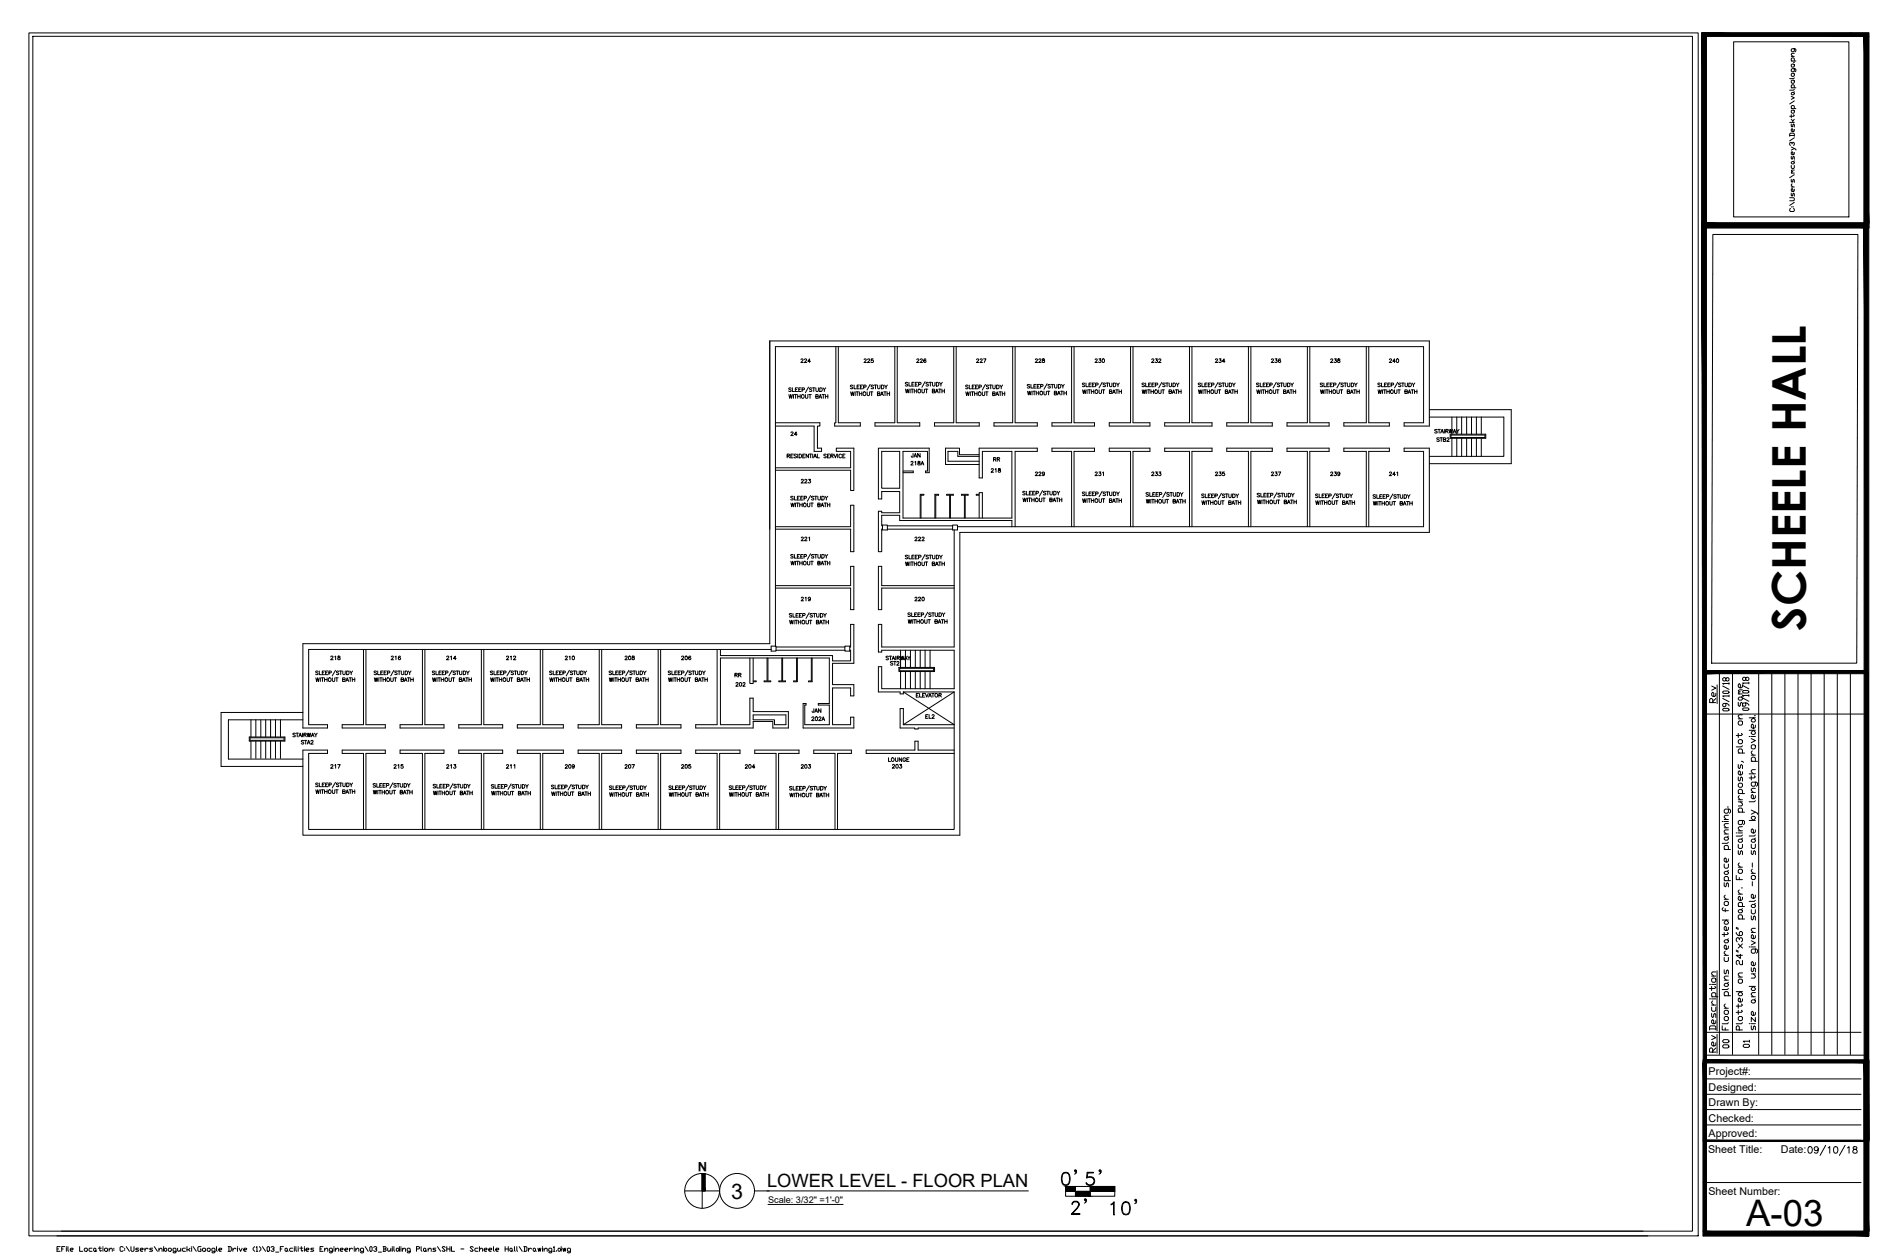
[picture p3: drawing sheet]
<svg xmlns="http://www.w3.org/2000/svg" width="914mm" height="610mm" viewBox="0 0 914 610" stroke-linecap="round" stroke-linejoin="round" font-family="sans-serif">
<!-- layer: BLDG lines -->
<g fill="none" stroke="#000" stroke-width=".48">
<path d="M841 20h55v85h-55zM868 39h2v1h-1zM868 30h3M868 27h2M869 36h1v1h-2zM869 31h1v2l-2-1zM869 30v-2h1v2M870 30h.1M870 38h-2M870 33v2l-2-1 1-1h1v2M870 26h-2l1 1M870 24v1h-2l1-1h1v1"/>
<path d="M868 59h2M868 58l1 1M868 54l2-1v2h-1zM868 47h2l-2 1M868 45h2v1h-1zM868 56v1M868 53h3M868 43h3M869 53v-2l1 1v1M869 43v-2h1v2M870 56h-2M870 43l-2 1"/>
<path d="M870 58l-1 1M870 49l-2 1M870 44v1M868 66v-1h2v1M868 66h2M868 79l2-1v1l-1 1zM868 76l1 1v-1h1v1M868 71l3 2M868 60v1h1l1-1v2M869 70l-1-1v2M869 69h1v2M870 74v1h-1l-1-1h1v1"/>
<path d="M870 63v1h-1l-1-1h1v1M870 78h.1M870 72l-2 1M870 67l-2 1M868 96h2v1h-2M868 94l1 1 1-1v1M868 87l1 1v-1h1v1M868 80l1 2 1-1v-1M868 91h2M868 84h2M869 89l-1 1 1 1M869 83l-1 1h1"/>
<path d="M870 92v1h-2v-1h1v1M870 82h-1v1M870 98l-2 2M870 85l-2 1M868 101v2l2-1v-1M868 100h1M869 100h1M405 168v37v2h12v-2h-11v-37M434 168v37h-10v2h22v-2h-11v-37M462 168v37h-9v2h22v-2h-11v-37M491 168v37h-9v2h21v-2h-11v-37M520 168v37h-10v2h21v-2h-10v-37"/>
<path d="M548 168v37h-10v2h20v-2h-9v-37M577 168v37h-12v2h23v-2h-10v-37M605 168v37h-10v2h22v-2h-11v-37M634 168v37h-10v2h20v-2h-9v-37M662 168v37h-10v2h22v-2h-10v-37M693 199h40v26h-40M376 205h22v2h-2v10h2v2h-3v-12h-19M427 219h9v18h-9zM693 202h36v19h-36M703 211h17v2h-17M703 211h17v1h-17M704 202v9"/>
<path d="M704 213v8M706 202v9M706 213v8M709 202v9M709 213v8M711 202v9M711 213v8M713 202v9M713 213v8M716 202v9M716 213v8M718 202v9"/>
<path d="M718 213v8M376 227h36v-8h-7v-2h9v21h-2v-10h-36M438 228h5v1h-5M449 228v1h2v-12h-25v25h1v-4h9v11h-9v-1h-1v20h1l1-11M450 228v-9h-12v32h53v-32h-15v13h-1v-15h28v2h-11v36M475 221h-10v-4h-7v8h17M475 221h-11v-2h-4v5h15M376 255h36v-10h2v23h-2v-11h-36M428 255l-1-5h9v2h55v3M428 255h2v2h-2zM430 255h32M430 257h32"/>
<path d="M446 251v-11h2h-1v11M453 251v-11h2h-1v11M460 251v-11h-1h3h-1v11M462 255h2v2h-2zM463 257v57h-36v-11h-1v13h1v-1h36v19h-36v-11h-1v13h10v1h2v-1M464 255h226v-36h-9v-2h12v41h-228v147h-318v-41h12v1h-9v37h313v-66M468 251v-11h-2h3h-1v11M475 251v-11h-2h2v-1h1v12M520 255v-36h-10v-2h21v2h-10v36M548 255v-36h-10v-2h20v2h-9v36M577 255v-36h-12v-2h23v2h-10v36M605 255v-36h-10v-2h22v2h-11v36"/>
<path d="M634 255v-36h-10v-2h20v2h-9v36M662 255v-36h-10v-2h22v2h-10v36M376 284h36v-9h2v21h-2v-11h-36M463 284h-36v-9h-1v21h1v-11h36M176 315v36h-10v2h21v-2h-10v-36M205 315v36h-11v2h21v-2h-9v-36M233 315v36h-11v2h22v-2h-9v-36M262 315v36h-11v2h22v-2h-10v-36M291 315v36h-11v2h21v-2h-9v-36M319 315v36h-10v2h21v-2h-10v-36M349 315v3h55v3h8v-6M364 319v12h1h2l-2-1v-11"/>
<path d="M372 319v11l-1 1h3l-2-1v-11M374 313h2v3h-2zM376 313v-145h314v37h-9v2h12v-42h-320v147h-226v41h12v-2h-9v-36h224M376 315h34M376 314h34M379 319v11l-1 1h3l-2-1v-11M386 319v11l-1 1h2v-12M393 319v11l-1 1h2v-12M410 313h2v3h-2zM412 314v-11h2v19h-10v10h10v5h-2v-3h-8v17h8v-3h2v5h-25v-12h2v1h-1v9h12v-9h-5v-1h5v-22h-53v32h15v-12h1v6h17v8h-7v-3h-10v3h-28v-2h11v-36M437 315v9M439 315v9"/>
<path d="M441 315v9M444 315v9M446 315v9M449 315v9M451 315v9M436 324h17v2h-17zM436 324h17v1h-17zM437 326v8M438 336l25 15h-25M438 336h25M439 326v8M441 326v8"/>
<path d="M444 326v8M446 326v8M449 326v8M451 326v8M463 336l-25 15M121 357h17v2h-17zM121 358h17v1h-17zM122 349v8M122 359v9M124 349v8M124 359v9M126 349v8"/>
<path d="M126 359v9M129 349v8M129 359v9M131 349v8M131 359v9M134 349v8M134 359v9M136 349v8M136 359v9M147 346h-40v26h40M147 349h-36v19h36M365 347h16v4h-6v-2h-10z"/>
<path d="M438 351v-7h-2v9h8v1h1v-1h18M463 364h-18v-5h-1v5h-24v1h43M176 402v-37h-10v-1h21v1h-10v37M205 402v-37h-11v-1h21v1h-9v37M233 402v-37h-11v-1h22v1h-9v37M262 402v-37h-11v-1h22v1h-10v37M291 402v-37h-11v-1h21v1h-9v37M319 402v-37h-10v-1h21v1h-10v37M348 402v-37h-11v-1h22v1h-10v37M376 402v-37h-10v-1h21v1h-10v37M405 402v-37h-10v-1h18v1h-7v37M517 575h23v5h-23z"/>
<path d="M517 578h23"/>
</g>
<!-- layer: TEXT -->
<g fill="none" stroke="#000" stroke-width=".48">
<path d="M382 191l1 2v-2l1 2v-2M384 188h-2l2 1-1 1h-1M384 188v2h1M385 191v2M385 191h1M386 189h.1M386 191v2M387 188h-1v2h1M387 191v2M387 192h1M387 189h1M388 191v2"/>
<path d="M388 188h-1v2h1M389 189h1v-1h-1v2M390 191l1 2h1v-2M392 188l-2 2M392 191h1M393 191v2M394 188h-2l2 1-1 1h-1M394 188h1M395 188v2M396 192h1v-1h-1v2h1l-1-1M396 188v2h1v-2M397 193l1-2v2"/>
<path d="M397 193h1M397 188l2 1-1 1h-1zM399 191h1M399 188l1 2M399 191v2M400 192h1M400 191v2M400 188v1M401 191v2M412 190l1 2v-2l1 2v-2M413 187h-1l1 1v1l-1-1M414 187v2h1"/>
<path d="M415 190v2M415 190h1M416 188h.1M416 190v2M417 187h-1v2h1M417 190v2M417 191h1M417 188h1M418 190v2M418 187h-1v2h1M419 188h1v-1h-1v2M420 190l1 2h1v-2"/>
<path d="M422 186l-2 3M422 190h1M423 190v2M424 187h-2l2 1h-2M424 187h1M424 187v2M425 191h1l1-1h-2v2h2l-1-1M425 187l1 2 1-1v-1M427 192l1-2v2M427 191h1M427 187h1v1l-1 1zM428 190h2"/>
<path d="M429 187l1 2M429 190v2M430 191h1M430 190v2M430 187v1M431 190v2M439 189v2l1-2v2l1-2M440 186h-1l1 1h-1M441 185v2h1M441 189v2M442 189h1M442 186h1"/>
<path d="M442 189v2M443 185h-1v2h1M443 189v2M443 190h1M444 186h.1M444 189v2M445 185h-1v2h1M445 186h1l-1-1v2M447 189l1 2v-1v-1M449 185l-2 3M449 189h1M449 189v2"/>
<path d="M450 186h-1l1 1h-1M450 185h2M451 185v2M452 190h1v-1h-1v2l1-1M452 185l1 2v-2M454 191v-2l1 2M454 190h1M454 185l1 1v1h-1zM455 189h1M456 185v2M456 189v2M457 189v2"/>
<path d="M457 190h1M457 185l-1 1M458 189v2M468 190l1 2v-2l1 2v-2M469 187h-1l1 1v1l-1-1M470 187v2h1M470 190v2M471 190h1M471 188h1M472 190v2M472 187h-1v2h1M473 191h1"/>
<path d="M473 190v2M473 188h1M474 190v2M474 187h-1v2h1M475 188h1v-1h-1v2M476 190l1 2v-2M478 186l-2 3M478 190h1M478 190v2M479 187h-1l1 1v1l-1-1M480 187h1M480 187v2"/>
<path d="M481 191h1v-1h-1v2h1v-1M481 187l1 2v-1l1-1M483 192v-2l1 2M483 191h1M483 187h1v1l-1 1zM484 190h2M485 187v2M485 190v2M486 191h1M486 190v2M486 187l-1 1M487 190v2"/>
<path d="M498 190l1 2v-2v2l1-2M499 187h-1l1 1h-1M500 186v2h1M500 190v2M501 190h1M501 187h1M501 190v2M502 186h-1v2h1M502 190v2M502 191h2M503 187h1M504 190v2"/>
<path d="M504 186h-1v2h1M505 187h1l-1-1v2M506 190l1 2v-1v-1M508 186l-2 3M508 190h1M508 190v2M509 187h-1l1 1h-1M510 186h1M510 186v2M511 191h1v-1h-1v2l1-1M511 186l1 2v-2M513 192v-2l1 2"/>
<path d="M513 191h1M513 186l1 1v1h-1zM514 190h1M515 186v2M515 190v2M516 191h1M516 190v2M516 186l-1 1M517 190v2M526 186h-1l1 1v1l-1-1M527 186v2h1M529 186h-1v2"/>
<path d="M531 186h-1v2M531 187h1v-1h-1v2M534 185l-1 3M536 186h-1l1 1v1l-1-1M536 186h2M537 186v2M538 186v2l1-1v-1M540 186h1v1l-1 1zM541 186l1 2M543 186l-1 1M555 186h-1l1 1-1 1v-1M555 186v2h1"/>
<path d="M558 186h-1v2M560 186h-1v2M560 187h1v-1h-1v2M563 185l-1 3M565 186h-1l1 1-1 1v-1M565 186h1M566 186v2M567 186v2l1-1v-1M569 186h1v1l-1 1zM570 186l1 2M572 186l-1 1M582 186h-1l1 1v1l-1-1"/>
<path d="M583 186v2h1M585 186h-1v2M587 186h-1v2M587 187h1l1-1h-2v2M591 185l-2 3M592 186h-1l1 1v1l-1-1M592 186h2M593 186v2M594 186l1 2v-1v-1M596 186h1v1l-1 1zM598 186v2M599 186l-1 1"/>
<path d="M609 189l1 2v-2l1 2v-2M610 186h-1l1 1v1l-1-1M611 186v2h1M612 189v2M612 189h1M612 187h1M613 189v2M614 186h-2v2h2M614 190h1M614 189v2M614 187h1M615 189v2"/>
<path d="M615 186h-1v2h1M616 187h1v-1h-1v2M617 189l1 2v-2M619 185l-2 3M619 189h1M620 189v2M620 186h-1l1 1v1l-1-1M621 186h1M621 186v2M622 190h1v-1h-1v2h1v-1M622 186l1 2v-1l1-1M624 191l1-2v2"/>
<path d="M624 190h1M624 186h1v1l-1 1zM625 189h2M626 186v2M626 189v2M627 190h1M627 189v2M627 186l-1 1M628 189v2M641 186h-1l1 1v1l-1-1M642 186v2h1M644 186h-1v2"/>
<path d="M646 186h-1v2M647 187h1v-1h-1v2M650 185l-2 3M651 186h-1l1 1v1l-1-1M652 186h1M652 186v2M653 186l1 2v-1v-1M655 186h1v1l-1 1zM657 186v2M658 186l-1 1M669 186h-1l1 1v1l-1-1M670 186v2h1"/>
<path d="M672 186h-1v2M674 186h-1v2M674 187h2v-1h-2v2M678 185l-2 3M679 186h-1l1 1v1l-1-1M680 186h1M680 186v2M681 186l1 2v-1v-1M683 186h1v1l-1 1zM685 186v2M686 186l-1 1M382 221h1v-1h-1v2"/>
<path d="M382 221l1 1M383 221h1M385 220h-2v2h2M386 220h-1l1 2h-1M387 220v2M387 220l2 1-1 1h-1zM389 221h1M390 220h-1v2h1M392 220v2l-1-2v2M392 220h2M393 220v2M394 220v2"/>
<path d="M394 222l1-2 1 2M395 221h1M396 220v2h1M401 220h-2l2 2h-1h-1M401 221h1M402 220h-1v2h1M403 221h1v-1h-1v2M403 221l1 1M404 220l1 2 1-2M406 220v2M408 221a.7 .7 0 0 0-1 0 .7 .7 0 0 0 0 1 .7 .7 0 0 0 1 0M409 221h.1"/>
<path d="M410 220h-1v2h1M497 239h-1l1 1h-1M498 238v2h1M500 238h-1v2M502 238h-1v2M502 239h1v-1h-1v2M505 238l-1 3M507 239h-1l1 1h-1M507 238h2M508 238v2M509 238l1 2v-2M511 238l1 1v1h-1z"/>
<path d="M512 238l1 2M514 238l-1 1M526 239h-1l1 1h-1M527 239v1h1M529 239h-1v1M531 239h-1v1M531 240l1-1h-1v1M534 238l-1 3M536 239h-1l1 1h-1M536 239h2M537 239v1M538 239v1h1v-1"/>
<path d="M540 239h1v1h-1zM541 239l1 1M543 239h-1M557 239h-1l1 1-1 1v-1M557 239v2h1M559 240h1M560 239h-1v2h1M560 240h1M562 239h-2v2h2M562 240h1v-1h-1v2M565 239l-1 2M567 239h-1l1 1-1 1v-1"/>
<path d="M567 239h1M568 239v2M569 239v2l1-1v-1M571 239h1v2h-1zM572 239l1 2M574 239l-1 1M584 240h-1l1 1h-1M584 240v1h1M587 240h-1v1M589 240h-2v1M592 239l-1 3M594 240h-1l1 1h-1"/>
<path d="M594 240h1M595 240v1M596 240v1h1v-1M598 240h1l-1 1zM599 240l1 1M601 240h-1M611 239h-1l1 1-1 1M611 239v2h1M614 239h-1v2h1M615 239h-1v2h1M619 239l-1 3M621 239h-1l1 1-1 1"/>
<path d="M621 239h1M622 239v2M623 239v2h1v-2M625 239l1 1-1 1zM626 239l1 2M627 239v1M639 240h-1l1 1h-1M640 240v1h1M642 240h-1v1h1M644 240h-1v1h1M647 239l-1 3M649 240h-1l1 1h-1"/>
<path d="M649 240h2M650 240v1M651 240v1h1v-1M653 240h1v1h-1zM654 240l1 1M656 240h-1M668 240v2h1M670 240h-1v2h1M672 240h-1v2h1M675 240l-1 2M677 240h1M678 240v2"/>
<path d="M679 240v2l1-1v-1M681 240h1v2h-1zM682 240l1 2M684 240l-1 1M385 241h-2l2 1h-1h-1M385 241v1h1M388 241h-1v1M389 241h-1v1M390 242h1v-1h-1v1M393 240l-2 3M395 241h-2l2 1h-1h-1M395 241h1"/>
<path d="M396 241v1M397 241v1h1v-1M398 241h2l-1 1h-1zM400 241l1 1M401 241v1M556 242v2l1-2v2v-2M558 242v2M558 242h2M559 242v2M560 242v2M560 243h1M561 242v2"/>
<path d="M564 242v2h1v-2M565 242h2M566 242v2M569 243h1v-1h-1v2h1v-1M570 244l1-2 1 2M571 243h.1M572 242h1M572 242v2M573 243h2M573 242v2M575 242v2M589 240h1h-1v1"/>
<path d="M610 243v1v-1l1 1v-1M612 243v1M612 243h1M613 240h.1M613 243v1M614 243h1M614 243v1M614 240h1M615 243v1M616 240h1v-1h-1v2M618 243v1h1v-1M619 243h1"/>
<path d="M620 243v1M623 243h1h-1v1h1l-1-1M624 244l1-1 1 1M624 244h1M626 243h1M626 243v1M627 243h2M627 243v1M629 243v1M638 243v2l1-2v2l1-2M640 243v2M641 243h1"/>
<path d="M641 240h1M641 243v2M642 244h1M642 243v2M643 240h.1M643 243v2M644 240h1h-1v1M646 243v2l1-1v-1M647 243h2M648 243v2M651 244h1v-1h-1v2l1-1M652 245l1-2 1 2"/>
<path d="M653 244h1M654 243h1M655 243v2M656 244h1M656 243v2M657 243v2M666 243v2l1-2v2l1-2M667 240h-1l1 1-1 1v-1M668 243v2M668 243h2M669 241h1M669 243v2"/>
<path d="M670 244h1M670 243v2M671 241h.1M671 243v2M672 241h1v-1h-1v2M674 243v2h1v-2M675 243h2M676 243v2M677 240h-1l1 1v1l-1-1M679 244h1v-1h-1v2h1v-1M680 245l1-2 1 2M681 244h.1"/>
<path d="M682 243h1M682 243v2M684 244h1M684 243v2M685 243v2M385 269h-2l2 1-1 1-1-1M385 269v2h1M388 269h-1v2M389 269h-1v2M390 270h1v-1h-1v2M393 269l-2 2M395 269h-2l2 1-1 1-1-1"/>
<path d="M395 269h1M396 269v2M397 269v2l1-1v-1M398 269h1v2h-1zM400 269l1 2M401 269v1M439 273v1l1-1v1l1-1M440 269h-1l1 2h-1M441 269v2h1M441 273v1M442 273h1M442 270h1"/>
<path d="M442 273v1M443 269h-1v2h1M443 273v1M443 273h1M444 270h.1M444 273v1M445 269h-1v2h1M445 270h2l-2-1v2M447 273l1 1v-1M449 269l-2 3M449 273h1M449 273v1"/>
<path d="M450 269h-1l1 2h-1M450 269h2M451 269v2M452 273h1h-1v1h1v-1M452 269l1 2v-2M454 274v-1l1 1M454 274h1M454 269l1 1v1h-1zM455 273h1M455 269l1 2M456 273v1M457 273h1"/>
<path d="M457 273v1M457 269l-1 1M458 273v1M384 298h-1l1 1h-1M384 298v1h1M386 298h1M387 298h-1v1h1M388 298h.1M389 298h-1v1h1M389 298h1h-1v1M392 297l-1 3M394 298h-1l1 1h-1"/>
<path d="M394 298h1M395 298v1M396 298v1h1v-1M398 298h1v1h-1zM399 298l1 1M401 298h-1M441 297h-1l1 1v1h-1M442 297v2h1M443 298h1M445 297h-2v2h2M445 298h1M446 297h-1v2h1"/>
<path d="M447 298h1v-1h-1v2M450 297l-2 3M451 297h-1l1 1v1h-1M452 297h1M452 297v2M453 297l1 2 1-2M455 297l1 1v1h-1zM457 297v2M458 297l-1 1M383 301v2l1-2v2l1-2M385 301v2M385 301h2"/>
<path d="M386 301v2M387 301v2M387 302h1M388 301v2M391 301v2l1-1v-1M392 301h2M393 301v2M396 302h1v-1h-1v2l1-1M397 303l1-2 1 2M398 302h.1M399 301h1M399 301v2"/>
<path d="M400 302h2M400 301v2M402 301v2M440 301l1 1v-1l1 1v-1M443 301v1M443 301h1M444 301v1M445 301v1M445 301h1M446 301v1M448 301l1 1v-1M450 301h1"/>
<path d="M451 301v1M453 301h1h-1v1h1v-1M455 302l1-1v1M455 302h1M456 301h2M457 301v1M458 301h1M458 301v1M459 301v1M153 329l1 1v-1v1l1-1M154 326h-1l1 1h-1M155 325v2h1"/>
<path d="M155 329v1M156 329h1M156 326h1M156 329v1M157 325h-1v2h1M157 329v1M157 330h2M158 326h1M159 329v1M159 325h-1v2h1M159 326h1h1l-2-1v2M161 329l1 1v-1"/>
<path d="M163 325l-2 3M163 329h1M163 329v1M164 326h-1l1 1h-1M165 325h1M165 325v2M166 330l1-1h-1v1h1M166 325l1 2v-2M168 330v-1l1 1M168 330h1M168 325l1 1v1h-1zM169 329h1"/>
<path d="M170 325v2M170 329v1M171 330h1M171 329v1M171 325l-1 1M172 329v1M181 329l1 1v-1l1 1v-1M183 326h-2l2 1h-1h-1M183 325v2h1M184 329v1M184 329h1M185 326h.1"/>
<path d="M185 329v1M186 325h-1v2h1M186 330h1M186 329v1M186 326h1M187 329v1M187 325h-1v2h1M188 326h1l-1-1v2M189 329l1 1h1v-1M191 325l-2 3M191 329h1M192 329v1"/>
<path d="M193 326h-2l2 1h-1h-1M193 325h1M194 325v2M194 330l1-1h1h-2v1h2h-1M195 325v2h1v-2M196 330l1-1v1M196 330h1M196 325l2 1-1 1h-1zM198 329h1M198 325l1 2M198 329v1M199 330h1"/>
<path d="M199 329v1M199 325v1M200 329v1M210 329v1l1-1v1v-1M211 326h-1l1 1h-1M211 325v2h1M212 329v1M212 329h1M213 326h.1M213 329v1M214 325h-1v2h1M214 330h1"/>
<path d="M214 329v1M214 326h1M215 329v1M216 325h-2v2h2M216 326h1l-1-1v2M218 329v1h1v-1M219 325l-1 3M219 329h1M220 329v1M221 326h-1l1 1h-1M221 325h1M222 325v2"/>
<path d="M223 330l1-1h-1v1h1h-1M223 325v2h1v-2M224 330l1-1 1 1M224 330h1M225 325l1 1-1 1zM226 329h1M226 325l1 2M226 329v1M227 330h2M227 329v1M228 325l-1 1M229 329v1"/>
<path d="M238 329v1l1-1v1l1-1M239 326h-1l1 1h-1M240 325v2h1M240 329v1M240 329h2M241 326h1M241 329v1M242 325h-1v2h1M242 330h1M242 329v1M243 326h.1M243 329v1"/>
<path d="M244 325h-1v2h1M244 326h1l-1-1v2M246 329v1h1v-1M247 325l-1 3M247 329h2M248 329v1M249 326h-1l1 1h-1M249 325h1M250 325v2M251 330l1-1h-1v1h1M251 325v2h1v-2M252 330l1-1 1 1"/>
<path d="M253 330h.1M253 325l1 1v1h-1zM254 329h1M254 325l1 2M255 329v1M256 330h1M256 329v1M256 325l-1 1M257 329v1M268 326h-2l2 1h-1h-1M268 325v2h1M271 325h-1v2"/>
<path d="M272 325h-1v2M273 326h1l-1-1v2M276 325l-1 3M278 326h-2l2 1h-1h-1M278 325h1M279 325v2M280 325v2h1v-2M282 325l1 1-1 1zM283 325l1 2M284 325v1M295 329l1 1v-1l1 1v-1M297 326h-2l2 1h-1h-1"/>
<path d="M297 325v2h1M298 329v1M298 329h1M299 326h.1M299 329v1M300 325h-1v2h1M300 330h1M300 329v1M300 326h1M301 329v1M301 325h-1v2h1M302 326h1l-1-1v2"/>
<path d="M303 329l1 1h1v-1M305 325l-2 3M305 329h1M306 329v1M307 326h-2l2 1h-1h-1M307 325h1M307 325v2M308 330l1-1h1h-2v1h2h-1M308 325l1 2h1v-2M310 330l1-1v1M310 330h1M310 325l1 1v1h-1z"/>
<path d="M311 329h2M312 325l1 2M312 329v1M313 330h1M313 329v1M313 325v1M314 329v1M325 326h-1l1 1h-1M326 325v2h1M328 325h-1v2M330 325h-1v2M330 326h1h1l-2-1v2"/>
<path d="M334 325l-2 3M335 326h-1l1 1h-1M336 325h1M336 325v2M337 325l1 2v-2M339 325l1 1v1h-1zM341 325v2M342 325l-1 1M143 356h-1l1 1h-1M144 356h1M144 356v1M145 357l1-1v1"/>
<path d="M147 356v1M147 356h1h-1v1M149 356v1l1-1v1l1-1M151 357l1-1v1M152 356l1 1M154 356h-1M154 380h-1l1 1v1l-1-1M155 380v2h1M157 380h-1v2h1M159 380h-1v2h1M163 379l-2 3M164 380h-1l1 1v1l-1-1"/>
<path d="M165 380h1M165 380v2M166 380l1 2v-1v-1M168 380h1v1l-1 1zM170 380v2M171 380l-1 1M183 380v2h1M185 380h-1v2M187 380h-1v2M191 380l-2 2M192 380h2M193 380v2"/>
<path d="M194 380l1 2v-2M196 380h1v2h-1zM197 380l1 2M199 380l-1 1M153 383l1 2v-2v2l1-2M155 383v2M156 383h1M156 381h1M156 383v2M157 383v2M157 384h2M158 381h1"/>
<path d="M159 383v2M159 381h1l1-1h-2v2M161 383l1 2v-2M163 383h1M163 383v2M166 384h1v-1h-1v2h1v-1M168 385v-2l1 2M168 384h1M169 383h1M170 383v2M171 383v2M171 384h1"/>
<path d="M172 383v2M182 380h-1l1 1v1h-1M187 381h1v-1h-1v2M192 380h-1l1 1v1h-1M211 381h-1l1 1h-1M212 380v2h1M214 380h-1v2M216 380h-1v2M216 381h2l-2-1v2M220 380l-2 3M221 381h-1l1 1h-1M222 380h1"/>
<path d="M222 380v2M223 380l1 2v-2M225 380l1 1v1h-1zM227 380v2M228 380l-1 1M238 384l1 2v-2l1 2v-2M239 381h-1l1 1h-1M240 380v2h1M240 384v2M241 384h1M241 381h1M242 384v2"/>
<path d="M243 380h-2v2h2M243 384v2M243 385h1M243 381h1M244 384v2M244 380h-1v2h1M245 381h1l-1-1v2M246 384l1 2v-1v-1M248 380l-2 3M248 384h1M248 384v2M249 381h-1l1 1h-1"/>
<path d="M250 380h1M250 380v2M251 385h1v-1h-1v2l1-1M251 380l1 2 1-2M253 386l1-2v2M253 385h1M253 380l1 1v1h-1zM254 384h2M255 380v2M255 384v2M256 385h1M256 384v2"/>
<path d="M256 380l-1 1M257 384v2M267 384l1 2v-2l1 2v-2M269 381h-2l2 1-1 1-1-1M269 381v2h1M270 384v2M270 384h1M271 382h.1M271 384v2M272 381h-1v2h1M272 384v2M272 385h1"/>
<path d="M272 382h1M273 384v2M273 381h-1v2h1M274 382h1v-1h-1v2M275 384l1 2h1v-2M277 380l-2 3M277 384h1M278 384v2M279 381h-2l2 1-1 1-1-1M279 381h1M279 381v2M280 385h1l1-1h-2v2h2l-1-1"/>
<path d="M281 381v2l1-1v-1M282 386l1-2v2M282 385h1M282 381h1v1l-1 1zM284 384h1M284 381l1 2M284 384v2M285 385h1M285 384v2M285 381v1M286 384v2M297 381h-2l2 1-1 1h-1"/>
<path d="M297 381v2h1M300 381h-1v2M301 381h-1v2M302 382h1v-1h-1v2M305 381l-1 2M307 381h-2l2 1-1 1h-1M307 381h1M308 381v2M309 381v2h1v-2M311 381h1l-1 2zM312 381l1 2M313 381v1"/>
<path d="M326 381h-2l2 1-1 1h-1M326 381v2h1M329 381h-1v2M330 381h-1v2M331 382h1v-1h-1v2M334 381l-2 2M336 381h-2l2 1-1 1h-1M336 381h1M336 381v2M338 381v2h1v-2M339 381l1 1v1h-1zM341 381l1 2"/>
<path d="M342 381v1M354 384v2v-2l1 2v-2M355 381h-1l1 2h-1M355 381v2h1M356 384v2M356 384h1M357 382h.1M357 384v2M358 381h-1v2h1M358 385h1M358 384v2M358 382h1"/>
<path d="M359 384v2M359 381h-1v2h1M360 382h1v-1h-1v2M362 384v2h1v-2M363 381l-1 2M363 384h1M364 384v2M365 381h-1l1 2h-1M365 381h1M366 381v2M367 385h1l-1-1v2h1l-1-1M367 381v2h1v-2"/>
<path d="M368 386l1-2 1 2M368 386h1M369 381l1 1-1 1zM370 384h1M370 381l1 2M370 384v2M371 385h1M371 384v2M371 381v1M372 384v2M383 385v1l1-1v1l1-1M384 382h-1l1 1h-1"/>
<path d="M385 381v2h1M385 385v1M386 385h1M386 382h1M386 385v1M387 381h-1v2h1M387 386h1M387 385v1M388 382h.1M388 385v1M389 381h-1v2h1M389 382h1l-1-1v2"/>
<path d="M391 385v1h1v-1M392 381l-1 3M393 385h1M393 385v1M394 382h-1l1 1h-1M394 381h2M395 381v2M396 386l1-1h-1v1h1M396 381v2h1v-2M397 386l1-1 1 1M398 386h1M398 381l1 1v1h-1z"/>
<path d="M399 385h1M399 381l1 2M400 385v1M401 386h1M401 385v1M401 381l-1 1M402 385v1"/>
<circle cx="389" cy="192" r=".8"/>
<circle cx="419" cy="191" r=".8"/>
<circle cx="446" cy="190" r=".8"/>
<circle cx="475" cy="191" r=".8"/>
<circle cx="505" cy="191" r=".8"/>
<circle cx="616" cy="190" r=".8"/>
<circle cx="562" cy="243" r=".8"/>
<circle cx="616" cy="243" r=".8"/>
<circle cx="645" cy="244" r=".8"/>
<circle cx="673" cy="244" r=".8"/>
<circle cx="446" cy="273" r=".8"/>
<circle cx="390" cy="302" r=".8"/>
<circle cx="447" cy="301" r=".8"/>
<circle cx="160" cy="330" r=".8"/>
<circle cx="188" cy="330" r=".8"/>
<circle cx="216" cy="330" r=".8"/>
<circle cx="245" cy="330" r=".8"/>
<circle cx="302" cy="330" r=".8"/>
<circle cx="160" cy="384" r=".8"/>
<circle cx="245" cy="385" r=".8"/>
<circle cx="274" cy="385" r=".8"/>
<circle cx="360" cy="385" r=".8"/>
<circle cx="390" cy="385" r=".8"/>
</g>
<!-- layer: A-ANNO-TTLB -->
<path d="M830 114h71l-1 208h-70z" fill="none" stroke="#000" stroke-width=".48"/>
<!-- layer: G-ANNO-TTLB -->
<g fill="none" stroke="#000" stroke-width=".48">
<path d="M14 16h809v583h-809zM16 18h805v579h-805zM825 16h81v94h-81zM827 18h77v90h-77zM834 326v185M840 326v185M853 326v185M859 326v185M865 326v185M872 326v185M878 326v185M884 326v185"/>
<path d="M887 326h-60v185M891 326v185M897 326v185M906 326v185M827 346h77M826 514h80v85h-80zM827 515h77v82h-77zM827 501h75M826 538h76M826 531h76M826 523h76M826 553h76"/>
<path d="M826 546h76M826 573h76M28 599h771M30 597h767"/>
</g>
<g fill="#000" stroke="#000" stroke-width=".48">
<path d="M825 18l2 90v-90zM825 18l2 90h-2z"/>
<path d="M825 16l81 2v-2zM825 16l81 2h-81z"/>
<path d="M904 18l2 90v-90zM904 18l2 90h-2z"/>
<path d="M825 110l2 443v-443zM825 110l2 443h-1z"/>
<path d="M825 108l81 2v-2zM825 108l81 2h-81z"/>
<path d="M825 108l81 2v-2zM825 108l81 2h-81z"/>
<path d="M904 110l2 443v-443zM904 110l2 443h-2z"/>
<path d="M827 325v2l78-2zM827 327l78-2v2z"/>
<path d="M826 515l1 82v-82zM826 515l1 82h-1z"/>
<path d="M826 514l80 1v-1zM826 514l80 1h-80z"/>
<path d="M904 515l2 82v-82zM904 515l2 82h-2z"/>
<path d="M826 553l80 1v-1zM826 553l80 1h-80z"/>
<path d="M826 597l80 2v-2zM826 597l80 2h-80z"/>
</g>
<!-- layer: 0 -->
<path d="M897 16v2M898 16v2" fill="none" stroke="#000" stroke-width=".51"/>
<g fill="none" stroke="#000" stroke-width=".48">
<path d="M827 16v581M898 16v2M332 578h17M342 569v9h-2v-9v17M366 578h7"/>
<circle cx="340" cy="578" r="8"/>
<circle cx="357" cy="578" r="8"/>
</g>
<!-- layer: LIGHTING -->
<path d="M827 512h77" fill="none" stroke="#000" stroke-width=".48"/>
<!-- layer: G-ANNO-TEXT -->
<g fill="none" stroke="#000" stroke-width=".48">
<path d="M830 333l2 1-2 1M832 336l-1 2-1-1v-1h1v2M832 339l-2 1M833 332v9M835 335h3v1h-2zM835 339l3 1M835 333l3 1M837 329h1v1h-1l-1-1h-1l1 1h1M838 338h-3h1M838 331h-3l1 1M838 331v1M838 337v1"/>
<path d="M830 341v-2h-1v2h3M835 344h3l-2 1zM837 341v1h-2l1-1h1l1 1M848 354h3M848 348h3M849 358l2 1-2 1M849 355l1-1 1 2h-1zM849 349l1-1 1 2h-1zM849 357h2M851 347h.1M851 352v1h-2v-1l1-1v1v1M848 375h3"/>
<path d="M849 362l2-1v2h-1zM849 369h3M849 366h2M850 369h-1l1-2 1 1v1M850 364l-1 1 1 1M851 376v1h-3M851 379v2h-2l1-2h2v1v1M851 373l-2 1 1 1M835 398h.1M836 398h2M836 397h2M837 391h1"/>
<path d="M838 399l-2 1 1 1M838 395l-2 1 1 1M838 392l-1 2h-1v-2h2l1 1-1 1M848 398h3M849 396h2v1l-1 1zM849 393l3 1v1M849 384h2M851 388v1h-3M851 386v1h-2v-1l1-1v1v1M851 382l-2 1 1 1M851 394l-2 1M836 419v2h2v-2"/>
<path d="M836 406h1l1 1h-2zM836 412h3M836 404h2M836 401h2M836 412v-1v-1l2 1v1M838 417l-1 1h-1v-1v-1l1 1v1M838 408l-1 1h-2M838 402l-2 1 1 1M838 405l-1 1M849 412l1 2 1-2v2M849 409l1 2h1v-2M849 407h2v1h-1z"/>
<path d="M851 405h-3M851 402v2l-2-1v-1h1v2M851 406v1M836 438l1-1 1 2h-2zM836 428v2l1-2 1 2M836 423h1l1 1h-2zM836 436h2M836 427h3M836 434v1l1 1M836 427v-2l2 1v1M838 422l-1 1M849 439h2v1h-1z"/>
<path d="M849 425h2v1l-1 1zM849 424h2M850 422l-1 1 1 1M851 437h-3M851 434v2l-2-1v-1h1v2M851 438v1M835 446h3M835 440v1v1h3M836 456h1l1 1h-2zM836 452v2M836 441v1M837 446l1 1-1 1h-1z"/>
<path d="M837 452l1 1h-1h-2M838 459l-1 1h-1v-1v-1l1 1v1M838 450l-1 1h-1v-1v-1l1 1v1M838 455l-1 1M849 456l2 1-2 1M849 444l1 2 1-2v1v1M849 441l1 2h1v-2M849 459h2M849 452h2M851 454v1h-1l-1-1 1-1v1v1M851 450l-2 1 1 1M829 477h.1"/>
<path d="M830 475l1-1 1 2h-2zM830 478v2M830 477h2M830 473h2M831 478l1 1h-1h-2M832 471l-2 1 1 1M832 471v29M836 470v2l1-2 1 2M836 464v2h2v-2M836 475h2M836 463h2M836 477h1l1 1h-2z"/>
<path d="M836 461v1l1 1M838 479l-1 1h-2M838 473l-2 1 1 1M838 476l-1 1M848 478h3M849 469v2h1l1-2v2M849 472h2M850 478l1 2h-1l-1-1zM850 472l1 2h-2M851 467v1h-2v-1l1-1v1v1M851 460v2h-2l1-2h2v1v1M829 499v-1h2l1 1"/>
<path d="M829 499h3M829 484h.1M830 491v2h1v-2l1 2M830 488v2h2v-2M830 487h2M830 484h2M830 483h3M830 485v1l1 1M830 483v-2l2 1v1M832 495l-1 1h-1v-1v-1l1 1v1M835 498v1h3M836 493h1l1 1-2 1z"/>
<path d="M836 490h1l1 1-2 1zM836 489h2M836 483h3M836 487v1l1 1M836 483v-1v-1h2v2M836 498v1M838 496h-1h-2M849 497v2h1l1-2v2M849 485h2v1h-1zM849 483h2M849 496h2M851 493v2l-2-2v2"/>
<path d="M851 491v1h-2v-1l1-1v1v1M851 481l-2 1 1 1M851 484v1M830 502l2 1-2 1M830 510v-1l-1-1v2h3M832 506l-1 1h-1v-1v-1l1 1v1M832 508l-2 2M372 578h127M372 584h37"/>
</g>
<!-- layer: 0-dte -->
<g fill="none" stroke="#000" stroke-width=".48">
<path d="M28 606h.1M29 605h-1v2h1M30 606h1M31 605h-1v2M32 605h.1M32 605v2M33 605v2M34 606h1v-1l-1 1 1 1M39 605v2h1M41 605l1 1v1l-1-1zM45 605l-2 1v1h2M46 605l1 1-1 1-1-1z"/>
<path d="M47 606v1M48 605h1M48 605v1h1M50 605h.1M50 605v2M51 606l1-1v1l-1 1zM53 606l1-1v2M53 605v2M55 605v1M55 606h.1M60 605h-2v1h2M60 605v1"/>
<path d="M60 606h.1M61 605l2 2M64 605v2l1-1v-1M67 605l-1 1h1v1h-1M68 606h1v-1l-1 1v1h1M70 605v2M72 606l-1-1-1 1M74 605h-1v1h1l-1 1M75 605l1 2M77 606l1-1 1 2M77 605v2M79 606l1-1 1 1-1 1z"/>
<path d="M79 605v2M82 605l1 1v1l-1-1zM85 607l-1-1v-1l1 1v1h-1M86 605v2l2-1M88 605v2M90 605l-2 1 1 1h1M91 605v2M91 606l1 1M92 605l-1 1M93 605h.1M93 605v2M94 605l1 2"/>
<path d="M97 605h-1v1l1 1v-1M98 606l1-1 1 1-1 1zM101 605l1 1v1l-2-1zM104 607l-1-1v-1l1 1v1h-1M105 605v2M106 606h1v-1l-1 1v1h1M111 605h1v1l-1 1M111 605v2M113 605v2M114 606v-1l-1 1M115 605h.1M115 605v2"/>
<path d="M116 605l1 2v-2M118 606h1v-1l-1 1 1 1M123 605v2M124 605h1v2M124 607h1M126 605v2M127 605l2 2M129 605h2l-1 2-1-1zM131 605h2l-1 1M133 606v1l-2-1M134 607h1M136 606h1"/>
<path d="M137 605h-1v2M139 605v1v1l-1-1zM139 606l1 1M142 605l-2 1 1 1h1M143 605h.1M143 605v2M143 605l1 2M145 605h.1M145 605v2M145 605h2M146 605v1h1M148 605h.1"/>
<path d="M148 605v2M148 606h1v-1l-1 1 1 1M152 605h-1v1h1l-1 1M155 606h1M157 605h-2v2h2M157 606l2-1v2M157 605v2M161 607l-1-1v-1l1 1v1h-1M162 605h.1M162 605v2M163 606l1-1v2M163 605v2"/>
<path d="M165 606h1v-1l-1 1v1h1M167 606h1v-1l-1 1 1 1M169 605v2M171 606l-1-1-1 1M172 605h.1M172 605v2M173 606l1-1v2M173 605v2M176 607l-1-1v-1l1 1v1h-1M177 605l2 2M180 605v2l-1-1zM181 605h2l-1 1"/>
<path d="M182 606v1l-1-1M183 607h2M186 605h1v1M186 606h1l-1 1M186 605v2M188 605v2l1-1M189 605v2M190 605h.1M190 605v2M191 605v2M192 605l2 1-1 1-1-1zM194 605v2"/>
<path d="M194 605h.1M195 606l1-1 1 2M195 605v2M199 607l-2-1 1-1 1 1v1h-2M202 606h1v-1h-1v2M204 605l1 2M206 605v1v1l-1-1zM206 606l1 1M208 606l1-1v2M208 605v2M211 605l-1 1h1v1h-1M212 605l2 2"/>
<path d="M216 605h-2l2 1h-2M217 606h1M217 605v2M218 605v2M219 605v2h1M223 606h2M229 605h-1l1 1h-1M232 605l-2 1 1 1h1M232 606l2-1v2M232 605v2M235 606h1v-1l-1 1 1 1M237 606h1v-1l-1 1 1 1"/>
<path d="M239 605l1 2M240 606h2v-1l-2 1 1 1h1M245 606h1M245 605v2M246 605v2M248 605v1v1l-1-1zM248 606l1 1M249 605l1 2M251 605v2M252 605l1 2M254 605h1v1l-1 1M254 605v2"/>
<path d="M256 605v2M258 606l-1-1-1 1M258 606h2l-1 1-1-1zM260 606v1M261 605v2l1-2v2v-2M263 605h.1M263 605v2M264 606l1-1v2M264 605v2M268 607l-2-1v-1l2 1v1h-2M268 605h1v2M268 607h1"/>
<path d="M270 606v1M271 606v-1l1 1-1 1zM272 605v2M273 605v2l1-2v2v-2M277 607l-2-1v-1l2 1v1h-2"/>
</g>
<!-- layer: 0 -->
<g fill="#000" stroke="#000" stroke-width=".48">
<path d="M340 569h1z"/>
<path d="M340 569h2zM340 569h2z"/>
<path d="M340 569l2 9v-9zM340 569l2 9h-2z"/>
</g>
<!-- layer: BLDG lines -->
<path d="M529 575l11 3v-3zM529 575l11 3h-11z" fill="#000" stroke="#000" stroke-width=".48"/>
<text font-size="22.6" x="875" y="306" transform="rotate(-90 875 306)">SCHEELE HALL</text>
<text font-size="17.7" x="847" y="595">A-03</text>
<text font-size="12.3" x="538" y="591">10'</text>
<g font-size="11.9">
<text x="514" y="576">0'</text>
<text x="526" y="576">5'</text>
</g>
<text font-size="11.5" x="528" y="590" transform="rotate(-90 528 590)">2'</text>
<text font-size="10.4" x="354" y="581">3</text>
<text font-size="8.9" x="372" y="576">LOWER LEVEL - FLOOR PLAN</text>
<text font-size="8.8" x="876" y="562">09/10/18</text>
<text font-size="7.5" x="847" y="501" transform="rotate(-90 847 501)">Plotted on 24&quot;x36&quot; paper. For scaling purposes, plot on same</text>
<g font-size="6.6">
<text x="840" y="509" transform="rotate(-90 840 509)">00</text>
<text x="849" y="509" transform="rotate(-90 849 509)">01</text>
</g>
<text font-size="6.3" x="343" y="564" transform="rotate(180 343 564)">N</text>
<g font-size="5.2">
<text x="828" y="522">Project#:</text>
<text x="828" y="529">Designed:</text>
<text x="828" y="536">Drawn By:</text>
<text x="828" y="544">Checked:</text>
<text x="828" y="551">Approved:</text>
<text x="828" y="559">Sheet Title:</text>
<text x="863" y="559">Date:</text>
<text x="828" y="580">Sheet Number:</text>
</g>
<g font-size="4.9">
<text x="387" y="177">224</text>
<text x="418" y="177">225</text>
<text x="443" y="177">226</text>
<text x="472" y="177">227</text>
<text x="501" y="177">228</text>
<text x="530" y="177">230</text>
<text x="557" y="177">232</text>
<text x="588" y="177">234</text>
<text x="616" y="177">236</text>
<text x="644" y="177">238</text>
<text x="673" y="177">240</text>
<text x="524" y="192">WITHOUT BATH</text>
<text x="553" y="192">WITHOUT BATH</text>
<text x="580" y="192">WITHOUT BATH</text>
<text x="639" y="192">WITHOUT BATH</text>
<text x="667" y="192">WITHOUT BATH</text>
<text x="382" y="212">24</text>
<text x="695" y="211">STAIRWAY</text>
<text x="696" y="215">STB2</text>
<text x="441" y="227">218A</text>
<text x="441" y="223">JAN</text>
<text x="481" y="225">RR</text>
<text x="480" y="230">218</text>
<text x="501" y="232">229</text>
<text x="530" y="232">231</text>
<text x="557" y="232">233</text>
<text x="588" y="232">235</text>
<text x="616" y="232">237</text>
<text x="644" y="232">239</text>
<text x="673" y="232">241</text>
<text x="387" y="235">223</text>
<text x="495" y="244">WITHOUT BATH</text>
<text x="524" y="245">WITHOUT BATH</text>
<text x="582" y="246">WITHOUT BATH</text>
<text x="382" y="247">WITHOUT BATH</text>
<text x="387" y="264">221</text>
<text x="443" y="264">222</text>
<text x="382" y="275">WITHOUT BATH</text>
<text x="387" y="292">219</text>
<text x="443" y="292">220</text>
<text x="159" y="321">218</text>
<text x="189" y="321">216</text>
<text x="216" y="321">214</text>
<text x="244" y="321">212</text>
<text x="273" y="321">210</text>
<text x="302" y="321">208</text>
<text x="329" y="321">206</text>
<text x="429" y="321">STAIRWAY</text>
<text x="431" y="324">ST2</text>
<text x="356" y="329">RR</text>
<text x="266" y="332">WITHOUT BATH</text>
<text x="323" y="332">WITHOUT BATH</text>
<text x="356" y="334">202</text>
<text x="443" y="339">ELEVATOR</text>
<text x="393" y="347">JAN</text>
<text x="393" y="351">202A</text>
<text x="448" y="350">EL2</text>
<text x="145" y="362">STA2</text>
<text x="430" y="370">LOUNGE</text>
<text x="159" y="374">217</text>
<text x="190" y="374">215</text>
<text x="216" y="374">213</text>
<text x="244" y="374">211</text>
<text x="273" y="374">209</text>
<text x="302" y="374">207</text>
<text x="329" y="374">205</text>
<text x="361" y="374">204</text>
<text x="387" y="374">203</text>
<text x="432" y="374">203</text>
<text x="180" y="386">WITHOUT BATH</text>
<text x="209" y="387">WITHOUT BATH</text>
<text x="295" y="387">WITHOUT BATH</text>
<text x="323" y="387">WITHOUT BATH</text>
</g>
<text font-size="4.4" x="372" y="583">Scale: 3/32&quot; =1'-0&quot;</text>
</svg>
